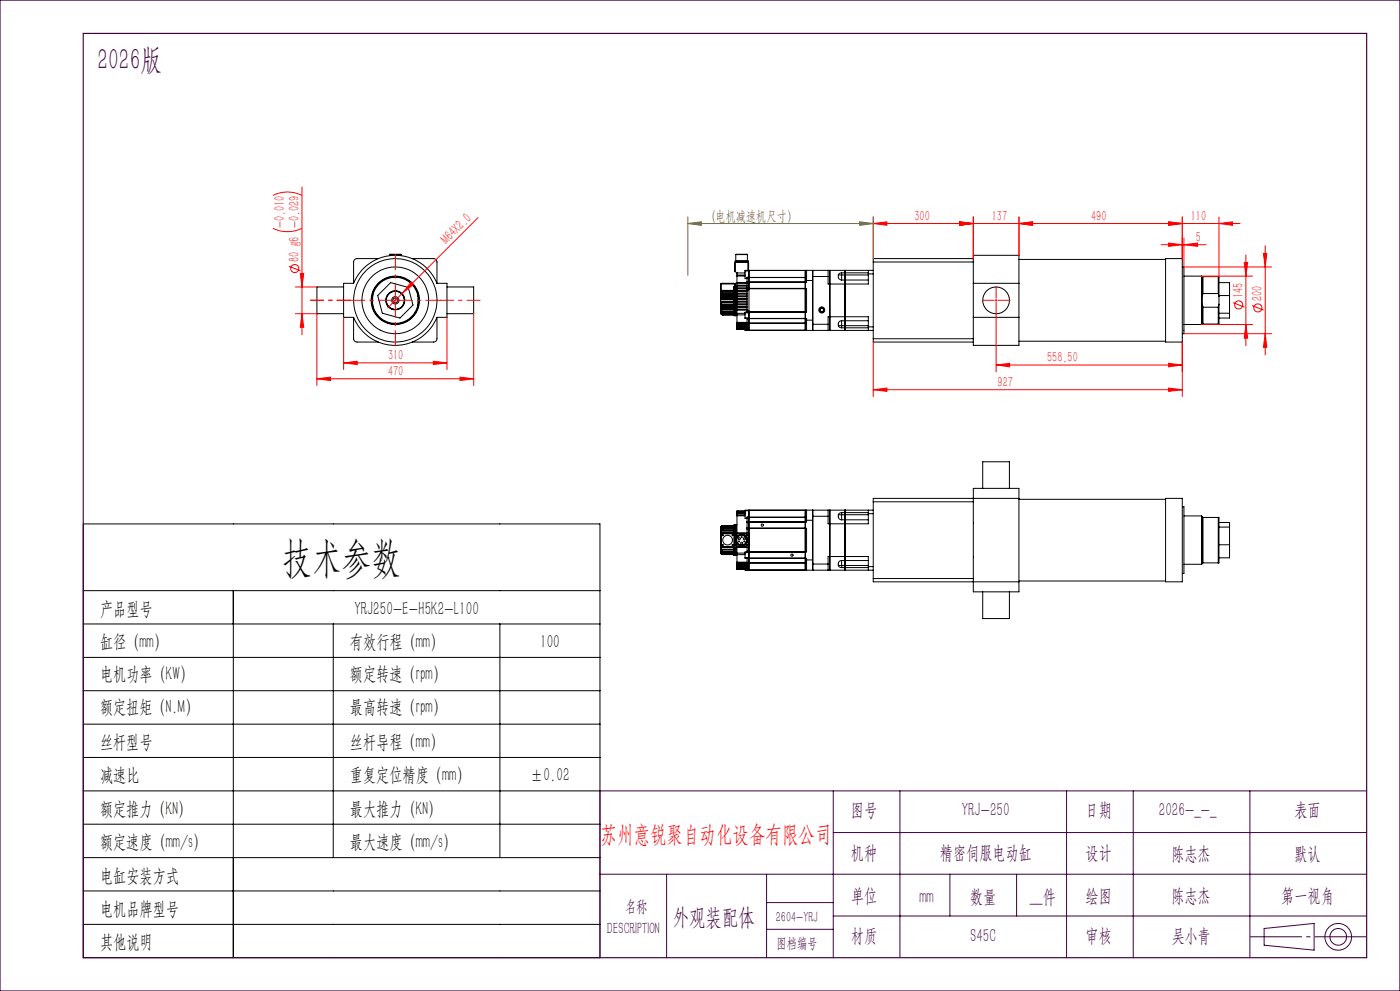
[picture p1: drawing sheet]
<svg xmlns="http://www.w3.org/2000/svg" width="420mm" height="297mm" viewBox="0 0 420 297" stroke-linecap="round" stroke-linejoin="round" font-family="sans-serif">
<g fill="none" stroke="#000" stroke-width=".3">
<path d="M113.5 77.5h-6.4a1.09 1.09 0 0 0-1 1v6.4M116.8 76.3h3.5M116.8 76.3v.3M120.3 76.3v.3M123.7 77.5h6.4a1.02 1.02 0 0 1 1 1v6.4M220.6 78.5h.4zM220.7 76.3h3.5M220.7 76.3v1.8M221 78.5h3.4M221 78.1h-.4v3.3M221 78.1v.5M221 78.1h2.9"/>
<path d="M223.9 78.1h.5v2.9M223.9 78.1v.5M224.2 76.3v1.8M262 78.5h30M262 78.5v23M292 77.5v1M292 77.5h-30v1M292 77.5v-1h13.7v8.4M292 78.5v23M305.7 77.7h44M349.7 77.5h5v25h-5zM103.1 86h-8v8h8"/>
<path d="M106.1 95.1v6.4a1.02 1.02 0 0 0 1 1h6.4M106.1 84.9a13.5 13.5 0 0 1 12.5-8.4 13.5 13.5 0 0 1 12.5 8.4M106.1 95.1a13.5 13.5 0 0 0 12.5 8.4 13.5 13.5 0 0 0 12.5-8.4M106.1 84.9h-3v10.2h3M111.8 88.2l-.3 1.7 .3 1.9M111.8 88.8a6.9 6.9 0 0 1 6.8-5.7 6.9 6.9 0 0 1 6.8 5.7M111.8 91.2a6.9 6.9 0 0 0 6.8 5.7 6.9 6.9 0 0 0 6.8-5.7M111.8 88.8a6.7 6.7 0 0 1 7.3-5.9 6.6 6.6 0 0 1 6.3 5.9M111.8 91.2a6.5 6.5 0 0 0 5.3 5.7 6.9 6.9 0 0 0 8.3-5.3v-.4M111.8 88.8v2.4M117.2 84.7l5.3 1.4 1.4 5.3-3.9 3.9-5.3-1.4-1.4-5.3zM117.8 87.3v.1"/>
<path d="M119.4 87.3v.1M125.4 88.8v2.4M125.4 88.2a7.5 7.5 0 0 1 0 3.7M131.1 95.1v6.4a.96 .96 0 0 1-1 1h-6.4M131.1 84.9h3v10.2h-3M134.1 86h8v8h-8M216.2 90.6h.5M216.2 91.5l.5 .3M216.2 92.4l.5 .3M216.2 93.1l.5 .4M216.2 90.4h.5M216.2 90.4h.1"/>
<path d="M216.2 89.6h.1M216.2 91.5l.5 .1M216.2 90.3v.1M216.2 89.6v.1M216.2 90.7h.1M216.2 90.5v.2M216.2 89.4v.1M216.2 88.6l.1 .1M216.2 89.7v.6M216.2 91.2h.1M216.2 87.7l.1 .1M216.2 90.7v.7"/>
<path d="M216.2 88.6v.8M216.2 91.5h.1M216.2 92h.1M216.2 87.8l.1 .1M216.2 92v.2M216.2 87.8v.2M216.2 87.2v.4M216.2 92.7h.1M216.2 93.1l.5 .3M216.2 92.7v.2M216.2 87h.1M216.2 87v.2"/>
<path d="M216.2 85.1h.1M216.2 93.6l.5 .4M216.2 93.2v.1M216.2 93.7h.1M216.2 93.8l.5 .5M216.2 93.8h.1M216.2 91.5l.1 .1M216.2 88.5h.1M216.2 93.2h.1M216.2 90.4h4M216.2 89.6h4M216.2 85.1v1.9"/>
<path d="M216.2 87.7v.1M216.2 88v.6M216.2 89.5v.1M216.2 90.4v.2M216.2 91.4v.6M216.2 92.2v.5M216.2 92.9v.3M216.2 93.3v.5M216.2 90.3h4M216.2 89.7h4M216.3 93.7l.4 .3M216.3 85l-.1 .1"/>
<path d="M216.3 85h.1M216.3 93.8h-.1M216.3 91.4l-.1 .1M216.3 91.4l.4 .1M216.3 89.3l-.1 .1M216.3 91.3l-.1 .1M216.3 88.8l-.1 .1M216.3 88.8v.5M216.3 90.7v.5M216.3 92.2v.3l.4 .1M216.3 92.2l.4 .3M216.3 91.2v.1"/>
<path d="M216.3 88.7v.1M216.3 88h-.1M216.3 92.2h-.1M216.3 92v.2M216.3 87.9v.1M216.3 87.1l-.1 .1M216.3 93l-.1 .1M216.3 93l.4 .3M216.3 92.9h-.1M216.3 92.7v.2M216.3 87v.1M216.3 93.5v.2"/>
<path d="M216.3 93.5l.4 .4M216.3 93.4h-.1M216.3 90.7h.1M216.3 89.3v.1M216.3 88v.4M216.3 91.7v.3M216.3 87.1v.3M216.3 92.6v.1M216.3 93.9l.4 .3M216.3 90.7h3.8M216.3 89.3h3.8M216.3 88.7h3.8"/>
<path d="M216.3 85.1v1.9M216.3 87.8v.1M216.3 88.6v.1M216.3 91.3v.1M216.3 92.2h.1M216.3 92.9v.1M216.3 93.3v.2M216.3 91.3h3.8M216.3 91.2h3.8M216.3 88.8h3.8M216.3 87.9h3.8M216.3 92.2h3.8"/>
<path d="M216.3 92h3.8M216.3 88h3.8M216.3 92.7h3.8M216.3 87.1h3.8M216.3 92.9h3.8M216.3 87h3.8M216.3 85h4M216.3 93.4h.1M216.7 84.9l-.3 .1M216.7 84.9h3.2M216.7 84.9v.1M216.7 89.4l-.5 .1"/>
<path d="M216.7 88.3l-.5 .2M216.7 87.3l-.5 .4M216.7 89.6h-.5M216.7 88.4l-.4 .1v.1M216.7 88.4v.1M216.7 88.5l-.4 .1M216.7 91.5v.1M216.7 87.4l-.5 .3M216.7 87.4v.1M216.7 87.5l-.4 .3M216.7 92.5v.1M216.7 93.3v.1"/>
<path d="M216.7 93.9v.1M216.7 94.2v.1M216.7 94.3h.1M216.7 91.7v.1M216.7 88.3h.1M216.7 92.7h.1M216.7 87.3h.1M216.7 93.5h.1M216.7 94h.1M216.7 94h3.4M216.7 91.8h3.4M216.7 88.3h3.4"/>
<path d="M216.7 92.7h3.4M216.7 87.3h3.4M216.7 93.4h3.4M216.7 94.3h3.4M216.7 93.9h3.4M216.7 90.4h3.4M216.7 89.6h3.4M216.7 90.6h3.4M216.7 87.3v.1M216.7 88.3v.1M216.7 89.4v.2M216.7 90.4v.2"/>
<path d="M216.7 91.6v.1M216.7 92.6v.1M216.7 89.4h3.4M216.7 91.6h3.4M216.7 91.5h3.4M216.7 88.5h3.4M216.7 92.6h3.4M216.7 92.5h3.4M216.7 87.5h3.4M216.7 93.3h3.4M216.7 94.2h3.4M219.9 84.9l.3 .1"/>
<path d="M219.9 84.9v.1M220.1 90.7l.1 .1M220.1 91.8l.1 .1M220.1 92.7l.1 .1M220.1 93.5l.1 .1M220.1 94l.1 .2M220.1 94.3l.1 .1M220.1 90.4l.1 .1M220.1 90.6h.1M220.1 89.6h.1M220.1 88.5l.1 .1M220.1 88.4v.1"/>
<path d="M220.1 91.6l.1 .1M220.1 91.5v.1M220.1 91.7l.1 .1M220.1 88.7v.1M220.1 91.2v.1M220.1 88.8v.5M220.1 90.7v.5M220.1 92.6l.1 .1M220.1 92.5v.1M220.1 87.5l.1 .1M220.1 87.4v.1M220.1 92.7h.1"/>
<path d="M220.1 87.9v.1M220.1 92v.2M220.1 91.2h.1M220.1 93.5h.1M220.1 93.3v.1M220.1 87v.1M220.1 92.8v.1M220.1 92.8h.1M220.1 86.1h.1M220.1 94l.1 .1M220.1 93.9v.1M220.1 94.2v.1"/>
<path d="M220.1 94.3h.1M220.1 90.6v.1M220.1 89.3v.1M220.1 91.7v.1M220.1 88.3h.1M220.1 89.3h.1M220.1 90.7h.1M220.1 87.3h.1M220.1 88v.3M220.1 91.8v.2M220.1 87.1v.2M220.1 94h.1"/>
<path d="M220.1 86.1v.9M220.1 87.3v.1M220.1 87.5v.4M220.1 88.3v.1M220.1 88.5v.3M220.1 89.4v.2M220.1 90.4v.2M220.1 91.3v.2M220.1 91.6v.1M220.1 92.2v.3M220.1 92.6v.1M220.1 92.9v.4"/>
<path d="M220.1 93.4v.5M220.1 94v.2M220.2 86.1l.1 8.5M220.2 89.2l-.1 .1M220.2 88.2l-.1 .1M220.2 87.2l-.1 .1M220.2 89.4h-.1M220.2 88.3l-.1 .1M220.2 91.4l-.1 .1M220.2 88.3h-.1M220.2 92.4l-.1 .1M220.2 87.3l-.1 .1"/>
<path d="M220.2 93.2l-.1 .1M220.2 93.8l-.1 .1M220.2 94.2h-.1M220.2 92.8l-.1 .1M220.3 85.9l-.1 .2M220.3 85.9l-.2 .2M220.3 85.9h.1M220.3 85.9v8.7M220.3 94.6h.8M220.3 85.1h.1M220.3 85v.1M220.3 85.1v.8"/>
<path d="M220.4 85v.1M220.4 85.3l.1 .1M220.4 85.8l-.1 .1M220.4 85.8l.1 .1M220.4 85.1v.7M220.5 85.9h-.2M220.5 85.4v.5M220.5 85.4h.1M220.6 85.7v8.9M220.6 85.7l3.5 .1M220.6 81.4l.5 .4M220.6 90v4.6"/>
<path d="M220.6 85.7v4.3zM220.8 85.7v8.9M221.1 90.3v.3M221.1 89.5v.3M221.1 91v.4M221.1 88.6v.4M221.1 91.9v.3M221.1 87.9v.3M221.1 89.8v.5M221.1 90.6v.4M221.1 89v.5M221.1 91.4v.5"/>
<path d="M221.1 88.2v.4M221.1 92.7v.3M221.1 87.1v.3M221.1 92.2v.5M221.1 87.4v.5M221.1 93v.9M221.1 86.6v.5M221.1 86.3v.3M221.1 85.5v.8M221.1 93.9v.5M221.1 94.4v2.2M221.1 84.9v.6"/>
<path d="M221.1 84.7v.2M221.1 82.7v2M221.1 96.9v.1M221.1 97v.2M221.1 97.4v.1M221.1 82.4v.3M221.1 97.5v.1M221.1 81.8v.6M221.1 97.8v.2M221.1 98.1v.2M221.1 98.4v.1M221.1 98.5v.2"/>
<path d="M221.1 98.5h.1M221.1 98.7l3.6 .1M221.1 84.9h-.5v.8M221.1 92.7h3M221.1 94.4h2.4M221.1 97.5h3M221.1 98h3M221.1 98.3h3M221.1 98.5h3M221.1 98.7h3M221.1 82.7h2.4M221.1 93.9h2.4"/>
<path d="M221.1 84.7h3M221.1 96.9h3M221.1 90.3h3M221.1 89.8h3M221.1 87.4h3M221.1 87.9h3M221.1 92.2h3M221.1 86.3h3.6M221.1 90.6h3M221.1 89.5h3M221.1 91.4h3M221.1 91h3"/>
<path d="M221.1 89h3M221.1 88.6h3M221.1 91.9h3M221.1 88.2h3M221.1 93h3M221.1 87.1h3M221.1 86.6h3M221.1 85.5h3M221.1 96.6h3M221.1 84.9h3M221.1 96.6v.3M221.1 97.2v.2"/>
<path d="M221.1 97.6v.2M221.1 98v.1M221.1 98.3v.1M221.1 97.2h3M221.1 97.4h3M221.1 82.4h2.4M221.1 97.6h3M221.1 81.8h2.4M221.1 97.8h3M221.1 98.1h3M221.1 98.4h3M223.5 98.8v.2l20.3-.1"/>
<path d="M223.5 95.2v.3h18.5v.5M223.5 93.8h1.2M223.5 95.2h1.2M223.5 81.2v2.3h.6M223.5 93.8v1.4M223.5 98.7v.1M223.5 81.2h1.2M224.1 86.5h17.9v7.1h-18.5v.2M224.1 84.8v1.7M224.1 84.6v.2M224.1 86.5v.4M224.1 93.2v.4"/>
<path d="M224.1 95.5h.1M224.1 84.5v.1M224.1 95.5v1.3M224.1 83.2v1.3M224.1 96.8v2.2M224.1 86.9h.6M224.1 86.9v6.3M224.1 93.2h.6M224.1 84.8h.6M224.1 95.5h.6M224.1 84.5h.6M224.1 96.8h17.5"/>
<path d="M224.1 83.2h.6M224.6 81v-2.4h-4.2v2.7l.2 .1M224.7 86.4v.5M224.7 93.2v.4M224.7 95.4v.1M224.7 84.5v.1M224.7 95.5v1.4M224.7 83.2v1.3M224.7 83.1v.1M224.7 83.1l-.6 .1M224.7 81v.1M224.7 99h.1"/>
<path d="M224.7 93.5h16.9M224.7 96.9l-3.6 .1M224.7 83.1l17.3 .1M224.7 96.9h17.3M224.7 81.1v2M224.7 84.6v1.8M224.7 86.9v6.3M224.7 93.6v1.8M224.7 96.9v2.1M224.7 86.5h16.9M224.7 93.6h16.9M224.7 86.4h16.9"/>
<path d="M224.7 95.4h16.9M224.7 84.6h16.9M224.7 81.1h16.9M224.7 99h16.9M241.6 86.5v7M241.6 83.2v1.4M241.6 95.5v1.3M241.6 84.6v1.9M241.6 93.5v2M241.6 84.6h.1M241.6 95.5h.1M241.6 96.8v2.2"/>
<path d="M241.6 83.1v.1M241.6 81v2.1M242 81v3.1M242 96v3M242 84.1h1.8M242 96h1.8M242 84.1v.5h-17.9M243.8 82.9v1.2M243.8 81.1v1.8M243.8 81.1l-20.3-.1v.2M243.8 96v1.2M243.8 97.2v1.7"/>
<path d="M243.8 84.1v11.9M243.8 97.2h.1M243.8 98.9l.1 .1M243.9 81v1.9M243.9 97.2v1.8M243.9 82.9h4.5M243.9 81h9.6M243.9 99h9.6M243.9 97.2h4.5M243.9 81l-.1 .1M243.9 82.9h-.1M243.9 82.9v14.3"/>
<path d="M248.4 97.2v1.8M248.4 81v1.9M248.9 81v18M248.9 81.1l.1 13.8M248.9 94.9h.1M249 94.9l-.1 4.1M251.5 97.6l.5 .5 .5 .1M251.5 82.4a1.17 1.17 0 0 0 1 1.5M251.5 97.6h1M251.5 82.4h1M252.5 96.1a1.1 1.1 0 0 0-1 1.5M252.5 81.8l-.6 .1-.4 .5"/>
<path d="M252.5 96.1v1.5M252.5 82.4v1.5M252.5 97.6h8M252.5 98.2h1M252.5 82.4h8M252.5 96.1h1M252.5 83.9h1M252.5 81.8h1M252.5 81.8v.6M252.5 97.6v.6M253.5 98.2v.8M253.5 94.9v1.2"/>
<path d="M253.5 83.9v11M253.5 81v.8M253.5 96.1v2.1M253.5 81.8v2.1M253.5 94.9h-5.1v2.3M253.5 83.9v.1M253.5 81.8h.1M253.5 81v.1M253.5 84v1.1M253.5 96.1v1.5M253.5 81.1v.7M253.5 85.1l.1 9.8"/>
<path d="M253.5 97.6l.1 .6M253.5 94.9h.1M253.5 96.1h.1M253.5 98.2h.1M253.5 99h.1M253.6 94.9v1.2M253.6 83.9v1.2M253.6 96.1v1.5M253.6 81.8v2.1M253.6 98.2v.8M253.6 81v.8M253.6 98.2h6.9"/>
<path d="M253.6 81h8.4M253.6 99h8.4M253.6 94.9h6.9v3.1M253.6 96.1h6.9M253.6 83.9h6.9M253.6 83.9l-.1 .1M253.6 81.8h-.1M253.6 81.8h6.9M253.6 81l-.1 .1M260.5 81v1.1M260.5 98v1M260.5 98h1.5"/>
<path d="M260.5 82.1v3h-12.1v-2.2M260.5 82.1h1.5M292 84.9h13.7M292 95.1h13.7M305.7 95.1v8.4h-13.7v-1M305.7 84.9v10.2M354.7 80h.5v20h-.5M355.2 97.3h5.3M355.2 82.8h5.3M360.5 82.8v14.5M360.5 82.8l.2 .2v14l-.2 .3M360.7 96.9l.2 .2"/>
<path d="M360.7 91.2l.2 .9M360.9 82.9v5.1M360.9 92.1v5M360.9 82.9l-.2 .2M360.9 97.1h4.6M360.9 82.9h4.6M360.9 92.1h4.6M360.9 88l-.2 .8M360.9 88h4.6M365.5 88l.2 .8M365.5 92.1v5M365.5 82.9v5.1"/>
<path d="M365.5 82.9l.2 .2v5.7M365.7 91.2l-.2 .9M365.7 91.2v5.7l-.2 .2M365.7 88.8v2.4M365.7 88.6h3.2M365.7 93.9h3.2M365.7 84.7h3.2v10.6h-3.2M262 101.5v1h30M262 101.5h30M292 101.5v1M305.7 102.3h44M25 157h155v130h-155z"/>
<path d="M216.2 159.9h.1M216.2 159.8v.1M216.2 159.2v.6M216.2 158.9h.1M216.2 159h.1M216.2 159v.2M216.2 158.3l.1 .1M216.2 158.3h.1M216.2 158.5h.1M216.2 158.5v.2M216.2 158.2h.1M216.2 158.7v.3"/>
<path d="M216.2 159.9v4M216.3 158.2l-.1 .1M216.3 158.7h-.1M216.3 159.9v4M216.3 159.8h.1M216.3 159.8v.1M216.3 159.8l-.1 .1M216.3 159.7l-.1 .1M216.3 159.7v.1M216.3 159.2h-.1M216.3 159.2v.5M216.3 159v.2"/>
<path d="M216.3 158.5v.1M216.3 158.4v.1M216.3 158.9v.1M216.3 159.8h4M216.3 159.7l4 .1M216.3 159.2h3.8M216.3 159h3.8M216.3 158.5h.1M216.7 158.4l-.5 .4M216.7 157.8l-.4 .4M216.7 158.4l-.5 .5M216.7 158.4v.2"/>
<path d="M216.7 158.6l-.4 .3M216.7 158.4h.1M216.7 157.9v.1M216.7 158l-.4 .4M216.7 157.9h.1M216.7 157.9l-.3 .1-.2 .3M216.7 157.6l-.4 .3v.2M216.7 157.6v.1M216.7 157.7l-.3 .3M216.7 157.5l-.4 .4-.1 .6M216.7 157.5h.1M216.7 157.9l-.4 .3"/>
<path d="M216.7 157.8v.1M216.7 158.4h3.4M216.7 157.5h3.4M216.7 158.6h3.4M216.7 158h3.4M216.7 157.9h3.4M216.7 157.7h3.4M220.1 159v.2M220.1 159.2v.5M220.1 159.7v.1M220.1 158.6h.1M220.1 158.4v.2"/>
<path d="M220.1 158.4h.1M220.1 158h.1M220.1 157.9v.1M220.1 157.9h.1M220.1 157.7h.1M220.1 157.6v.1M220.1 157.5h.1M220.1 157.7v.2M220.1 158v.4M220.1 158.6v.4M220.1 157.6h.1M220.2 158.3l-.1 .1"/>
<path d="M220.2 157.8h-3.5M220.2 159.7l-.1 .1M220.2 159.7h.1M220.2 159.7h-.1M220.2 158.4h-.1M220.2 157.8l-.1 .1M220.3 157.3l-.1 2.4M220.3 159.7v.1M220.3 157.3v2.4M220.3 157.3h.3M220.3 159.8h.1M220.3 159.8l.1 .1"/>
<path d="M220.3 159.7h.1M220.4 159.9v4M220.6 157.3h.1M220.6 159.7l-.2 .2M220.6 159.7l4 .1v4.2l-4 .1M220.6 157.3v2.4M220.6 157.3v2.4zM220.6 157.3h.2M221.1 154.6v5.1M221.1 154.3v.3M221.1 157.3a.46 .46 0 0 0-.4 .2 .46 .46 0 0 0 .1 .5v1.7M221.1 153.9v.4"/>
<path d="M221.1 153.6v.1M221.1 153.3v.2M221.1 153.3h.1M221.1 153.2v.1M221.1 153.5v.1M221.1 153.7v.2M221.1 153.6h2.4M221.1 153.3h2.4M221.1 153.2h2.4M221.1 154.6h2.4M221.1 154.3h2.4M221.1 153.9h2.4"/>
<path d="M221.1 153.7h2.4M221.1 153.5h2.4M223.5 153.1l-2.4 .1M223.5 153.1v2.3h.6M223.5 153.1h1.2M224.1 158.3h17.9v7.1h-18.5v.2M224.1 156.4v.2M224.1 158.1v.2M224.1 158.6v1.1M224.1 158.3v.3M224.1 156.3v.1M224.1 155.1v1.2"/>
<path d="M224.1 156.6v1.5M224.1 155.1h.6M224.1 156.6h.6M224.1 158.1h.6M224.1 158.6h.6M224.1 156.3h.6M224.7 158.6v6.6M224.7 158.3v.3M224.7 156.3v.2M224.7 155.1v1.2M224.7 154.9l-.6 .2M224.7 154.9v.2"/>
<path d="M224.7 158.3h.1M224.7 152.9h.1M224.7 152.9v2M224.7 156.5v1.8M224.7 158.4h16.9M224.7 155h17.3M224.7 156.5h16.9M241.6 158.4v6.9M241.6 155v1.4M241.6 156.4v2M241.6 156.4h.1M241.6 155h.1"/>
<path d="M241.6 152.9v2.1M242 152.9v3M242 155.9v.5h-17.9M242 155.9h1.8M243.8 152.9v.1M243.8 153v1.8M243.8 154.8v1.1M243.8 152.9h-20.3v.2M243.8 155.9v11.9M243.9 152.9v1.8M243.9 154.7v14.3M243.9 152.9h9.6"/>
<path d="M243.9 154.7h4.5M243.9 152.9l-.1 .1M243.9 154.7l-.1 .1M248.4 152.9v1.8M251.5 154.3a1.17 1.17 0 0 0 1 1.5M251.5 154.3h1M252.5 153.6l-.6 .2-.4 .5M252.5 154.3v1.5M252.5 153.6v.7M252.5 153.6h1M252.5 154.3h8M252.5 155.8h1"/>
<path d="M253.5 155.8v11M253.5 152.9v.7M253.5 153.6v2.2M253.5 155.8h.1M253.5 153.6v.1M253.5 152.9h.1M253.5 155.8v1.2M253.5 154.3v1.5M253.5 152.9v.8M253.5 157l.1 9.8M253.6 155.8v1.2M253.6 154.3v1.5"/>
<path d="M253.6 152.9v.7M253.6 153.6v.7M253.6 153.6h6.9M253.6 152.9h8.4M253.6 155.8h-.1M253.6 155.8h6.9M253.6 153.6l-.1 .1M253.6 152.9h-.1M260.5 152.9v1M260.5 153.9v3.1h-12.1v-2.3M260.5 153.9h1.5M262 150.4v23"/>
<path d="M262 150.4h30M292 150.4v23M294.8 146.4v-8h8v8M305.7 149.4v-3h-13.7v4M305.7 149.4h-43.7v1M305.7 149.4v25M305.7 149.6h44M349.7 149.4h5v25h-5zM354.7 151.9h.5v20h-.5M355.2 154.6h5.3M360.5 154.6v14.5M360.5 154.6l.2 .2v14.1l-.2 .2"/>
<path d="M360.7 155.1h4.8M360.9 155.1v13.6M365.5 155.1v13.6M365.5 155.1h.2v13.6h-.2M365.7 156.6h3.2v10.6h-3.2M365.7 158h3.2M25 177h155M70 177v110M216.2 165l.5 .4M216.2 163.9h.1M216.2 163.9l.1 .1M216.2 164h.1"/>
<path d="M216.2 163.9v.1M216.2 164.5l.1 .1M216.2 164v.5M216.2 164.9l.5 .4M216.2 165l.5 .3M216.2 164.5v.3M216.2 165.4l.1 .2M216.2 165.4l.5 .5M216.2 165v.3M216.2 165.7l.5 .5M216.2 165.7h.1M216.2 165l.1 .1"/>
<path d="M216.2 165.5h.1M216.2 164.8v.2M216.2 165.3v.4M216.3 165.6l.4 .3M216.3 163.9h.1M216.3 163.9v.1M216.3 164h.1M216.3 164v.6M216.3 164.8l-.1 .1M216.3 164.8l.4 .4M216.3 164.7l-.1 .1M216.3 164.6v.1"/>
<path d="M216.3 165.4h-.1M216.3 165.4l.4 .4M216.3 165.2l-.1 .1M216.3 165.2h.1M216.3 165.7l.4 .4M216.3 164.7v.1M216.3 165.2v.2M216.3 163.9h4M216.3 164h3.8M216.3 164.6h3.8M216.3 164.7h3.8M216.5 160l3.6 .1v3.6h-3.7z"/>
<path d="M216.7 165.2v.1M216.7 165.8v.1M216.7 166.1v.1M216.7 166.2h.1M216.7 165.3v.1M216.7 165.9h.1M216.7 165.3h.1M216.7 165.3h3.4M216.7 165.9h3.4M216.7 165.2h3.4M216.7 165.8h3.4M216.7 166.2h3.4"/>
<path d="M216.7 166.1h3.4M220.1 165.9v.2M220.1 164l.1 .1M220.1 164.6v.1M220.1 164v.6M220.1 165.3l.1 .1M220.1 165.2v.1M220.1 165.9l.1 .1M220.1 165.8v.1M220.1 166.2h.1M220.1 166.1v.1M220.1 165.3v.1"/>
<path d="M220.1 165.9h.1M220.1 164.7v.5M220.1 165.3v.5M220.1 165.4h.1M220.2 164.1l.1 2.4M220.2 165.1l-.1 .1M220.2 165.7l-.1 .1M220.3 164h.1M220.3 164l-.1 .1M220.3 164v2.5M220.3 166.5h.3M220.3 163.9v.1"/>
<path d="M220.4 163.9h-.1M220.4 163.9l.2 .2M220.4 164h-.1M220.6 164.1v2.4M220.6 166.4v.1M220.6 164.1v2.3zM220.6 166.4h.2M220.7 160.1h3.6l.1 3.2-.2 .4h-3.5zM220.8 164.1v1.4a.62 .62 0 0 0 .3 1M221.1 164.1v1.7M221.1 165.8v.4M221.1 166.2v2.3"/>
<path d="M221.1 168.7v.2M221.1 168.9v.1M221.1 169.3v.1M221.1 169.4v.1M221.1 169.7v.1M221.1 170v.2M221.1 170.2v.2M221.1 170.4v.1M221.1 170.4h.1M221.1 170.5l3 .1M221.1 168.5v.2M221.1 169v.3"/>
<path d="M221.1 169.5v.2M221.1 169.8v.2M221.1 170.2h.1M221.1 168.9h3M221.1 169.4h3M221.1 169.8h3M221.1 170.2h3M221.1 170.4h3M221.1 170.5h3M221.1 168.7h3M221.1 165.8h2.4M221.1 166.2h2.4"/>
<path d="M221.1 168.5h3M221.1 169h3M221.1 169.3h3M221.1 169.5h3M221.1 169.7h3M221.1 169.9h3M221.1 170h3M223.5 170.7v.2l20.3-.1M223.5 167.1v.2h18.5v.5M223.5 165.6v1.5M223.5 170.6v.1M223.5 167.1h1.2"/>
<path d="M223.5 165.6h1.2M223.5 170.7h1.2M224.1 164.1v1.1M224.1 165.2v.2M224.1 167.3v.1M224.1 167.4v1.3M224.1 168.7v.1M224.1 168.8v2.1M224.1 168.7h17.5M224.1 165.2h.6M224.1 167.4h.6M224.1 168.8h.6"/>
<path d="M224.7 165.2v.2M224.7 167.3v.1M224.7 167.4v1.4M224.7 165.4h.1M224.7 170.8v.1M224.7 165.5v1.8M224.7 168.8v2M224.7 165.3h16.9M224.7 168.7h17.3M224.7 167.3h16.9M224.7 170.8h16.9M241.6 167.4v1.3"/>
<path d="M241.6 165.3v2M241.6 167.3v.1M241.6 168.7v2.2M242 167.8v3.1M242 167.8h1.8M243.8 169v1.8M243.8 167.8v1.2M243.8 169h.1M243.8 170.8l.1 .1M243.9 169v1.9M243.9 170.9h9.6M243.9 169h4.5"/>
<path d="M248.4 169v1.9M248.9 166.8h.1M249 166.8l-.1-13.9v18M249 166.8l-.1 4M251.5 169.5l.5 .5 .5 .1M251.5 169.5h1M252.5 168a1.1 1.1 0 0 0-1 1.5M252.5 168v1.5M252.5 169.5v.6M252.5 169.5h8M252.5 168h1M252.5 170.1h8"/>
<path d="M253.5 166.8v1.2M253.5 168v2.9M253.5 166.8h-5.1v2.2M253.5 166.8v1.1M253.5 167.9v1.6M253.5 170.1v.7M253.5 169.5v.6M253.5 166.8h.1M253.5 167.9l.1 .1M253.5 170.8l.1 .1M253.5 167.9v.1M253.5 170.8v.1"/>
<path d="M253.6 166.8v1.2M253.6 168v1.5M253.6 170.1v.8M253.6 166.8h6.9v3M253.6 170.9h8.4M253.6 168h6.9M260.5 169.8v1.1M260.5 169.8h1.5M262 173.4v1h43.7M262 173.4h30M292 173.4v4h13.7v-3M294.8 177.4v8h8v-8"/>
<path d="M305.7 174.1h44M355.2 169.1h5.3M360.7 168.7h4.8M365.7 163.3h3.2M25 187h155M25 197h155M100 187v70M150 187v70M25 207h155M25 217h155M25 227h155M25 237h155"/>
<path d="M25 247h155M25 257h155M25 267h155M25 277h155"/>
<circle cx="118.6" cy="90" r="12.5"/>
<circle cx="118.6" cy="90" r="7.2"/>
<circle cx="118.6" cy="90" r=".69"/>
<circle cx="118.6" cy="90" r="2.86"/>
<circle cx="118.6" cy="90" r="10"/>
<circle cx="118.6" cy="90" r="1.1"/>
<circle cx="118.6" cy="90" r="2.71"/>
<circle cx="118.6" cy="90" r="2.75"/>
<circle cx="246.5" cy="92.9" r=".64"/>
<circle cx="246.5" cy="92.9" r=".9"/>
<circle cx="246.5" cy="92.9" r=".5"/>
<circle cx="298.8" cy="90" r="4"/>
<circle cx="228.7" cy="157.4" r=".34"/>
<circle cx="216.8" cy="160.4" r=".15"/>
<circle cx="216.8" cy="163.3" r=".15"/>
<circle cx="218.3" cy="161.9" r="1.45"/>
<circle cx="219.7" cy="160.4" r=".15"/>
<circle cx="219.7" cy="163.3" r=".15"/>
<circle cx="221" cy="160.4" r=".17"/>
<circle cx="221" cy="163.3" r=".17"/>
<circle cx="221.7" cy="162.3" r=".15"/>
<circle cx="221.8" cy="161.4" r=".31"/>
<circle cx="222.5" cy="161.9" r="1.74"/>
<circle cx="222.5" cy="161.9" r="1.46"/>
<circle cx="222.5" cy="162.8" r=".31"/>
<circle cx="222.5" cy="161" r=".15"/>
<circle cx="222.5" cy="161.9" r="1.65"/>
<circle cx="223.3" cy="161.4" r=".31"/>
<circle cx="223.3" cy="162.3" r=".16"/>
<circle cx="223.9" cy="160.4" r=".18"/>
<circle cx="223.9" cy="163.4" r=".18"/>
<circle cx="237.6" cy="166.4" r=".34"/>
</g>
<g fill="none" stroke="#f00" stroke-width=".3">
<path d="M81.9 58.6a9.8 9.8 0 0 1 8.7 0M90.6 56v44.4M81.9 68.4a9.8 9.8 0 0 0 8.7 0M86.7 79.8l3.5 1.4M143.4 65.2l-27.1 27.1M262 67l4.1-.5v1zM262 65v12.5M262 67h110M287.9 66.5l4.1 .5-4.1 .5zM292 65v12.5M305.7 67l4.1-.5v1zM305.7 65v11.5"/>
<path d="M348.3 73.3h13.5M350.6 66.5l4.1 .5-4.1 .5zM350.6 72.8l4.1 .5-4.1 .5zM354.7 65v12.5M355.2 73.3l4.1-.5v1zM355.2 71.3v8.7h26.3M365.7 67l4-.5v1zM365.7 65v18.1M373.3 78.7h1l-.5 4.1zM373.8 76.4v27.2M379 75.9h1l-.4 4.1zM379.6 73.7v32.7"/>
<path d="M88.6 94h6.5v21.5M88.6 86h6.5M90.1 81.9h1l-.5 4.1zM90.6 94l.5 4.1h-1zM103.1 95.1v15.7M118.4 90h.5M118.6 89.8v.5M123.4 84.5l.7 .7-3.2 2.5zM134.1 95.1v15.7M142.1 94v21.5M298.6 90h.5M298.8 89.8v.5"/>
<path d="M298.8 94.3v17.1M360.5 82.8h15.3M360.5 97.3h15.3M369.9 90.7l3.4 1.4M373.8 97.3l.5 4h-1zM375.6 91.6l3.5 1.4M95.1 113.5l4.1-.5v1zM95.1 113.5h47M103.1 108.8l4.1-.5v1zM103.1 108.8h31M130 108.3l4.1 .5-4.1 .5zM138 113l4.1 .5-4.1 .5z"/>
<path d="M262 116.8l4.1-.5v1zM262 102.5v16.3M262 116.8h92.7M298.8 109.4l4.1-.5v1zM298.8 109.4h55.9M350.6 108.9l4.1 .5-4.1 .5zM350.6 116.3l4.1 .5-4.1 .5zM354.7 102.5v16.3M355.2 100h26.3M379.6 100l.4 4.1h-1z"/>
<circle cx="88.4" cy="80.5" r="1.21"/>
<circle cx="371.6" cy="91.4" r="1.21"/>
<circle cx="377.4" cy="92.3" r="1.22"/>
</g>
<path d="M206.3 67l4.1-.5v1zM206.3 65v17.5M206.3 67h55.7M257.9 66.5l4.1 .5-4.1 .5zM262 65v12.5" fill="none" stroke="#808000" stroke-width=".3"/>
<g fill="none" stroke="#400040" stroke-width=".3">
<path d="M250 237v50M270 237v50M320 237v50M340 237v50M375 237v50M410 237h-230v50M250 249.5h160M180 262h230M200 262v25M230 262v25M230 270.5h20M230 278.5h20"/>
<path d="M250 274.5h160M285 262v12.5M305 262v12.5M379.2 278.3l15-1.5v8l-15-1.5z"/>
<circle cx="401.5" cy="280.8" r="2.5"/>
<circle cx="401.5" cy="280.8" r="4"/>
</g>
<path d="M298.3 90h-3.7M298.8 89.5v-3.8M298.8 90.5v3.7M299.3 90h3.8" fill="none" stroke="#f00" stroke-width=".3" stroke-dasharray="30.5 1.3 1.3 1.3" stroke-linecap="butt"/>
<path d="M93.1 90h12M144.1 90h-12" fill="none" stroke="#f00" stroke-width=".3" stroke-dasharray="30.5 1.3 1.3 1.3" stroke-dashoffset="26.4" stroke-linecap="butt"/>
<path d="M118.1 90h-13.2M118.6 89.5v-13.3M118.6 90.5v13.2M119.1 90h13.3" fill="none" stroke="#f00" stroke-width=".3" stroke-dasharray="30.5 1.3 1.3 1.3" stroke-dashoffset="25.8" stroke-linecap="butt"/>
<path d="M375 280.8h35" fill="none" stroke="#400040" stroke-width=".3" stroke-dasharray="30.5 1.3 1.3 1.3" stroke-dashoffset="14.9" stroke-linecap="butt"/>
<path d="M0 0h420v297h-420zM25 10h385v277h-385z" fill="none" stroke="#400040" stroke-width=".35"/>
<g fill="#f00">
<path d="M123.4 84.5l.7 .7-3.2 2.5z"/>
<path d="M287.9 66.5l4.1 .5-4.1 .5zM262 67l4.1-.5v1zM305.7 67l4.1-.5v1zM287.9 66.5l4.1 .5-4.1 .5zM365.7 67l4-.5v1zM350.6 66.5l4.1 .5-4.1 .5zM355.2 73.3l4.1-.5v1zM350.6 72.8l4.1 .5-4.1 .5z"/>
<path d="M103.1 108.8l4.1-.5v1zM130 108.3l4.1 .5-4.1 .5zM95.1 113.5l4.1-.5v1zM138 113l4.1 .5-4.1 .5zM305.7 67l4.1-.5v1zM350.6 66.5l4.1 .5-4.1 .5zM298.8 109.4l4.1-.5v1zM350.6 108.9l4.1 .5-4.1 .5zM262 116.8l4.1-.5v1zM350.6 116.3l4.1 .5-4.1 .5z"/>
<path d="M90.1 81.9h1l-.5 4.1zM90.6 94l.5 4.1h-1zM379 75.9h1l-.4 4.1zM379.6 100l.4 4.1h-1zM373.3 78.7h1l-.5 4.1zM373.8 97.3l.5 4h-1z"/>
</g>
<path d="M257.9 66.5l4.1 .5-4.1 .5zM206.3 67l4.1-.5v1z" fill="#808000"/>
<text font-size="12.7" x="84.7" y="171.5">技术参数</text>
<text font-size="9.2" fill="#400040" x="29.2" y="21">2026版</text>
<text font-size="7.1" fill="#f00" x="180.2" y="252.3">苏州意锐聚自动化设备有限公司</text>
<text font-size="7.1" fill="#400040" x="201.8" y="277.2">外观装配体</text>
<g font-size="5.6">
<text x="30" y="184.2">产品型号</text>
<text x="106.3" y="184.2">YRJ250-E-H5K2-L100</text>
<text x="30" y="194.2">缸径（mm）</text>
<text x="105" y="194.2">有效行程（mm）</text>
<text x="162" y="194.2">100</text>
<text x="30" y="203.7">电机功率（KW）</text>
<text x="105" y="203.7">额定转速（rpm）</text>
<text x="30" y="213.7">额定扭矩（N.M）</text>
<text x="105" y="213.7">最高转速（rpm）</text>
<text x="30" y="224.2">丝杆型号</text>
<text x="105" y="224.2">丝杆导程（mm）</text>
<text x="30" y="234.2">减速比</text>
<text x="105" y="234.2">重复定位精度（mm）</text>
<text x="159.1" y="234.2">±0.02</text>
<text x="30" y="244.2">额定推力（KN）</text>
<text x="105" y="244.2">最大推力（KN）</text>
<text x="30" y="254.2">额定速度（mm/s）</text>
<text x="105" y="254.2">最大速度（mm/s）</text>
<text x="30" y="264.2">电缸安装方式</text>
<text x="30" y="274.2">电机品牌型号</text>
<text x="30" y="284.2">其他说明</text>
</g>
<g font-size="5.6" fill="#400040">
<text x="255.3" y="244.6">图号</text>
<text x="288.6" y="244.6">YRJ-250</text>
<text x="325.7" y="244.6">日期</text>
<text x="347.6" y="244.6">2026-_-_</text>
<text x="388.3" y="244.6">表面</text>
<text x="255.3" y="257.3">机种</text>
<text x="282" y="257.3">精密伺服电动缸</text>
<text x="325.7" y="257.3">设计</text>
<text x="351.4" y="257.7">陈志杰</text>
<text x="388.3" y="257.7">默认</text>
<text x="255.3" y="270.3">单位</text>
<text x="275.9" y="270.8">mm</text>
<text x="291" y="270.8">数量</text>
<text x="308.9" y="270.8">__件</text>
<text x="325.7" y="270.2">绘图</text>
<text x="351.4" y="270.2">陈志杰</text>
<text x="384.4" y="270.2">第一视角</text>
<text x="255.3" y="282.4">材质</text>
<text x="291.1" y="282.4">S45C</text>
<text x="325.7" y="282.3">审核</text>
<text x="351.4" y="282.3">吴小青</text>
</g>
<g font-size="4.9" fill="#400040">
<text x="187.4" y="273.4">名称</text>
<text x="182.1" y="279.8">DESCRIPTION</text>
</g>
<g font-size="4.4" fill="#f00">
<text x="85.4" y="68.4" transform="rotate(-90 85.4 68.4)">-0.010</text>
<text x="274.3" y="66.1">300</text>
<text x="297.5" y="66.1">137</text>
<text x="327.3" y="66.1">490</text>
<text x="357.3" y="66.1">110</text>
<text x="134" y="73.3" transform="rotate(-45 134 73.3)">M64X2.0</text>
<text x="358.8" y="72.4">5</text>
<text x="89.8" y="78.5" transform="rotate(-90 89.8 78.5)">80 g6 -0.029</text>
<text x="372.9" y="89.4" transform="rotate(-90 372.9 89.4)">145</text>
<text x="378.7" y="90.3" transform="rotate(-90 378.7 90.3)">200</text>
<text x="116.4" y="107.9">310</text>
<text x="116.4" y="112.6">470</text>
<text x="314.1" y="108.5">558.50</text>
<text x="299.3" y="115.9">927</text>
</g>
<text font-size="4.4" fill="#808000" x="213.7" y="66.1">(电机减速机尺寸）</text>
<g font-size="4.4" fill="#400040">
<text x="232.8" y="276.3">2604-YRJ</text>
<text x="233" y="284.1">图档编号</text>
</g>
</svg>
